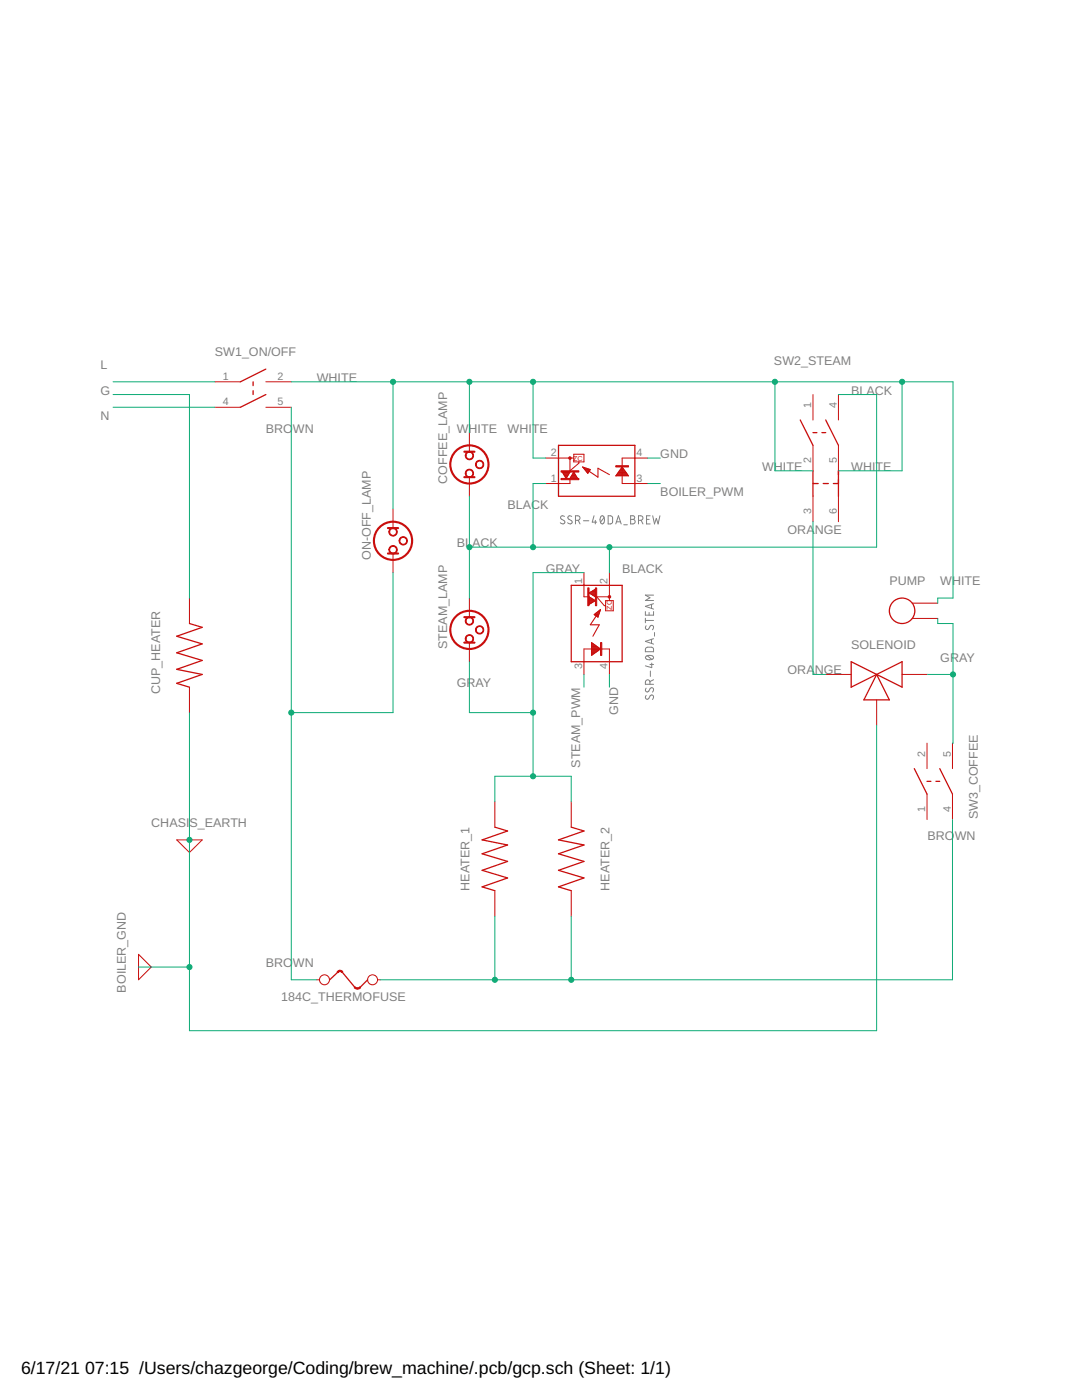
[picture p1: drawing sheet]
<svg xmlns="http://www.w3.org/2000/svg" width="216mm" height="279mm" viewBox="0 0 216 279" stroke-linecap="round" stroke-linejoin="round" font-family="sans-serif">
<g fill="none" stroke="#808080" stroke-width=".2">
<path d="M112.6 103.1l-.5-.1-.3 .3 .1 .2 .8 .6a.47 .47 0 0 1-.3 .5 .47 .47 0 0 1-.6-.3M114.1 103.1l-.2-.1a.37 .37 0 0 0-.5 .1 .37 .37 0 0 0 .1 .5l.7 .5a.47 .47 0 0 1-.4 .5 .47 .47 0 0 1-.5-.3M114.8 103.8h.5a.46 .46 0 0 0 .4-.4 .46 .46 0 0 0-.4-.5h-.5v1.7M115.4 103.8l.3 .8M116.4 103.9h1.1M118.5 102.9l-.3 1.3h.9M118.8 103.8v.8M119.9 103l.3-.1a.97 .97 0 0 1 0 1.7 1.02 1.02 0 0 1-.3-1.6zM120.5 103.3l-.7 .9M121.3 102.9l.7 .1 .2 .2v1.1l-.2 .2-.7 .1zM122.9 104.6l.5-1.7 .6 1.7M123 104.1h.8"/>
<path d="M124.5 104.7h.7M125.8 102.9h.5a.36 .36 0 0 1 .4 .4 .36 .36 0 0 1-.4 .4 .46 .46 0 0 1 .4 .4 .46 .46 0 0 1-.4 .5h-.5zM125.8 103.7h.5M127.4 103.8h.4a.46 .46 0 0 0 .5-.4 .46 .46 0 0 0-.5-.5h-.4v1.7M127.9 103.8l.4 .8M129 103.7h.5M129.7 102.9h-.7v1.7h.7M130.2 102.9l.4 1.7 .4-1.1 .3 1.1 .4-1.7M130.4 118.8h-1.6l.9 .5-.9 .5h1.6M128.8 122v.8h1.6v-.8M128.8 123.4v.9M128.8 123.8h1.6"/>
<path d="M128.9 131a1 1 0 0 1 1.5 .2 .97 .97 0 0 1-1.6 0zM128.9 138.8a.41 .41 0 0 0-.1 .6 .41 .41 0 0 0 .6 .1l.3-.6a.44 .44 0 0 1 .7 0 .44 .44 0 0 1-.2 .7M128.9 137.3a.41 .41 0 0 0-.1 .6 .41 .41 0 0 0 .6 .1l.3-.6a.44 .44 0 0 1 .7 .1 .44 .44 0 0 1-.2 .6M128.9 129.3l.3-.1h.9l.3 .2v.7h-1.6zM128.9 124.9a.41 .41 0 0 0-.1 .6 .41 .41 0 0 0 .6 .1l.3-.6a.44 .44 0 0 1 .7 0 .44 .44 0 0 1-.2 .7M129.2 130.9l.8 .7M129.5 122.2v.6M129.7 136.6v-.5a.46 .46 0 0 0-.5-.4 .46 .46 0 0 0-.4 .4v.5h1.6M129.7 132.6h.7M129.8 133.9v1.1M130 120.6v.8M130 127.6v.8"/>
<path d="M130 132.3v.9l-1.2-.3M130.4 135.7l-.7 .3M130.4 127.5l-1.6 .5 1.6 .5M130.4 120.5l-1.6 .5 1.6 .6M130.6 126.2v.8"/>
</g>
<g fill="none" stroke="#c90d0c" stroke-width=".2">
<path d="M42.9 76.2h5.1M53 76.2h5.1M162.2 78.7v5.1M167.3 78.7v5.1M42.9 81.3h5.1M53 81.3h5.1M93.7 86.3v3.8M93.7 95.2v3.8M108.9 91.4h5.6M112.2 94.2h1.5l-.7 1.3zM112.2 94.3h1.5M112.3 94.4h1.3"/>
<path d="M112.4 94.5h1.1M112.5 94.7h1M112.5 94.8h.9M112.6 94.9h.7M112.7 95h.5M112.8 95.1h.4M112.8 95.2h.3M112.9 95.4h.1M113.7 95.7v.8h-4.8M113.7 91.4v2.6l1.8-1.6v-.2M113.8 95.4h1.4M113.9 95.2h1.2"/>
<path d="M113.9 95.1h1.1M114 95h1M114.1 94.9h.8M114.2 94.8h.6M114.2 94.7h.5M114.3 94.5h.4M114.4 94.4h.2M114.4 94.3h.1M114.5 90.7h2v1.5h-2zM114.5 94.2l.8 1.3h-1.6zM116.3 93.2l1.5 .5-.5 .8zM116.3 93.2h.1"/>
<path d="M116.4 93.3h.2M116.5 93.5h.5M116.6 93.6h.8M116.6 93.7h1.1M116.8 93.8h.9M116.8 93.9h.8M116.9 94h.7M117.1 94.2h.4M117.1 94.3h.3M117.2 94.4h.1M122.9 94.9h2.4M123 94.8h2.3"/>
<path d="M123.1 94.7h2.1M123.2 94.5h1.9M123.3 94.4h1.7M123.4 94.3h1.5M123.4 94.2h1.4M123.5 94h1.2M123.6 93.9h1.1M123.7 93.8h.9M123.8 93.7h.7M123.9 93.6h.5M124 93.5h.3M124.1 93.3h.1"/>
<path d="M124.1 93.2l1.3 1.8h-2.5zM124.1 93.2h.1M129.2 91.4h-5.1v5.1h5.1M162.2 88.9v5.1M162.2 99v5.1M167.3 88.9v5.1M167.3 99v5.1M37.8 119.4v5M78.4 101.6v3.8M78.4 110.5v3.8M93.7 119.4v3.8M116.5 114.3v4.8h.8"/>
<path d="M117.5 119.1h.1M117.5 119.9h1.3M117.5 118.3l1.3-.7v1.5zM117.5 119.1l1.3 .8M117.5 119.1v1.5l1.3-.7M117.5 120h1.1M117.5 119.7h1.1M117.5 119.6h.9M117.5 119.5h.7M117.5 119.4h.5M117.5 119.3h.3M117.6 118.3h1.2"/>
<path d="M117.7 118.4h1.1M117.8 118.2h1M117.9 118.5h.9M118 118h.8M118.1 118.7h.7M118.2 117.9h.6M118.3 118.8h.5M118.4 117.8h.4M118.5 118.9h.3M118.6 117.7h.2M118.7 119h.1M120.8 119.9h1.6v2h-1.6z"/>
<path d="M121.6 114.3v5.6M121.6 119.1h-2.5l1.5 1.8h.2M37.8 137.1v5.1M93.7 128.2v3.9M116.5 134.6v-5.1h5.1v5.1M117.5 120.4h.5M117.5 120.6h.1M117.5 120.5h.3M117.5 120.2h.7M117.5 120.1h.9M118 128.2l1.8 1.3-1.8 1.3zM118 130.7h.2"/>
<path d="M118 130.6h.3M118 130.5h.5M118 130.4h.7M118 130.2h.8M118 130.1h1M118 130h1.1M118 129.9h1.3M118 129.8h1.5M118 129.6h1.7M118 129.4h1.7M118 129.3h1.5M118 129.2h1.3"/>
<path d="M118 129h1.1M118 128.9h1M118 128.8h.8M118 128.7h.6M118 128.5h.5M118 128.4h.3M118 128.3h.1M118.6 122.7l1.2-1.1-.5 1.6zM118.6 122.6h.9M118.7 122.8h.7M118.7 122.5h.8M118.9 122.9h.5"/>
<path d="M118.9 122.4h.7M119 122.3h.6M119.1 123h.3M119.2 122.2h.5M119.2 123.1h.1M119.3 122h.4M119.5 121.9h.2M119.6 121.8h.2M119.8 121.7h.1M164.8 134.6h5M174.9 139.7v5.1M180 134.6h5.1"/>
<path d="M182 123.4h5.1M182 120.4h5.1M98.7 160v5.1M114 160v5.1M185 148.3v5.1M185 158.5v5.1M190.1 148.3v5.1M190.1 158.5v5.1M35.3 167.6h5l-2.5 2.5zM98.7 177.8v5M114 177.8v5M27.6 190.5l2.6 2.5-2.6 2.5z"/>
<path d="M63.2 195.5h.6M75.3 195.5h.6"/>
<circle cx="64.7" cy="195.5" r=".99"/>
<circle cx="74.3" cy="195.5" r=".99"/>
</g>
<g fill="none" stroke="#c90d0c" stroke-width=".42">
<path d="M92.6 95.2h2.1M92.6 90.1h2.1M77.4 110.5h2M77.4 105.4h2M92.6 128.2h2.1M92.6 123.2h2.1"/>
<circle cx="93.7" cy="92.7" r="3.8"/>
<circle cx="78.4" cy="107.9" r="3.8"/>
<circle cx="93.7" cy="125.7" r="3.8"/>
</g>
<g fill="#c90d0c" stroke="#c90d0c" stroke-width=".2">
<path d="M77.8 109.2a.84 .84 0 0 1 1.3 0 .84 .84 0 0 1-.4 1.3 .84 .84 0 0 1-1.1-.8h.1a.68 .68 0 0 1 1-.6 .68 .68 0 0 1 .2 1.1 .68 .68 0 0 1-1.1-.3l-.1-.2h-.1z" fill-rule="evenodd"/>
<path d="M77.8 105.6a.84 .84 0 0 1 1.3 .1 .84 .84 0 0 1-.4 1.3 .84 .84 0 0 1-1.1-.8h.1a.68 .68 0 0 1 1-.7 .68 .68 0 0 1 .2 1.1 .68 .68 0 0 1-1.1-.2l-.1-.2h-.1z" fill-rule="evenodd"/>
<path d="M79.8 107.4a.83 .83 0 0 1 1.3 0 .83 .83 0 0 1-.4 1.3 .83 .83 0 0 1-1.1-.8h.2a.68 .68 0 0 1 .9-.6 .68 .68 0 0 1 .2 1.1 .68 .68 0 0 1-1.1-.2v-.3h-.2z" fill-rule="evenodd"/>
<path d="M93 94a.83 .83 0 0 1 1.3 0 .83 .83 0 0 1-.4 1.3 .83 .83 0 0 1-1.1-.8h.2a.68 .68 0 0 1 .9-.7 .68 .68 0 0 1 .2 1.2 .68 .68 0 0 1-1.1-.3v-.2h-.2z" fill-rule="evenodd"/>
<path d="M93 90.4a.83 .83 0 0 1 1.3 0 .83 .83 0 0 1-.4 1.3 .83 .83 0 0 1-1.1-.8h.2a.68 .68 0 0 1 .9-.6 .68 .68 0 0 1 .2 1.1 .68 .68 0 0 1-1.1-.3v-.2h-.2z" fill-rule="evenodd"/>
<path d="M95 92.2a.83 .83 0 0 1 1.4 0 .83 .83 0 0 1-.4 1.3 .83 .83 0 0 1-1.1-.8h.1a.68 .68 0 0 1 1-.6 .68 .68 0 0 1 .2 1.1 .68 .68 0 0 1-1.1-.3l-.1-.2h-.1z" fill-rule="evenodd"/>
<path d="M71.3 197.1l.5-.2 .2 .2-.6 .3z" fill-rule="evenodd"/>
<path d="M70.9 196.9l.4 .2v.3l-.5-.2-.1-.1z" fill-rule="evenodd"/>
<path d="M67.3 193.9l.5-.3v.3l-.3 .2z" fill-rule="evenodd"/>
<path d="M67.8 193.6l.6 .4-.2 .1-.4-.2z" fill-rule="evenodd"/>
<path d="M93 127a.83 .83 0 0 1 1.3 0 .83 .83 0 0 1-.4 1.3 .83 .83 0 0 1-1.1-.8h.2a.68 .68 0 0 1 .9-.6 .68 .68 0 0 1 .2 1.1 .68 .68 0 0 1-1.1-.3v-.2h-.2z" fill-rule="evenodd"/>
<path d="M93 123.4a.83 .83 0 0 1 1.3 0 .83 .83 0 0 1-.4 1.3 .83 .83 0 0 1-1.1-.8h.2a.68 .68 0 0 1 .9-.6 .68 .68 0 0 1 .2 1.1 .68 .68 0 0 1-1.1-.2v-.3h-.2z" fill-rule="evenodd"/>
<path d="M95 125.2a.83 .83 0 0 1 1.4 0 .83 .83 0 0 1-.4 1.3 .83 .83 0 0 1-1.1-.8h.1a.68 .68 0 0 1 1-.6 .68 .68 0 0 1 .2 1.1 .68 .68 0 0 1-1.1-.3l-.1-.2h-.1z" fill-rule="evenodd"/>
<circle cx="113.7" cy="91.4" r=".25"/>
<circle cx="121.6" cy="119.1" r=".25"/>
</g>
<g fill="none" stroke="#c90d0c" stroke-width=".25">
<path d="M50.5 76.2v.8M50.5 78v.7M53 73.7l-5 2.5M53 78.7l-5 2.6M111.4 88.9h15.3v10.1h-15.3zM159.7 83.8l2.5 5.1M162.2 86.3h.8M162.2 94v5M162.2 96.5h1.1M164 86.3h.8M164.3 96.5h1M164.8 83.8l2.5 5.1"/>
<path d="M166.3 96.5h1M167.3 94v5M114 116.8h10.1v15.3h-10.1zM37.8 124.4l2.5 .8-5 1.8 5 1.5-5 1.8 5 1.5-5 1.8 5 1-5 1.8 2.5 .7M169.8 132.1l10.2 5v-5l-10.2 5zM174.9 134.6l2.6 5.1h-5.1zM182.4 153.4l2.6 5.1M185 155.9h.8M186.8 155.9h.7M187.5 153.4l2.6 5.1M98.7 165.1l2.6 .7-5.1 1.8 5.1 1-5.1 1.8 5.1 1.5-5.1 1.8 5.1 1.5-5.1 1.8 2.5 .8M114 165.1l2.5 .7-5.1 1.8 5.1 1-5.1 1.8 5.1 1.5-5.1 1.8 5.1 1.5-5.1 1.8 2.6 .8"/>
<path d="M67.4 194l-1.6 1.5M68.3 194l2.5 3.1M73.4 195.5l-1.6 1.6"/>
<circle cx="180" cy="121.9" r="2.54"/>
</g>
<path d="M117.4 94l1.9 1.2v-1.7l2.3 1.2M119.1 122.8l-1.3 1.9h1.8l-1.3 2.3" fill="none" stroke="#c90d0c" stroke-width=".21"/>
<g fill="#c90d0c" stroke="#c90d0c" stroke-width=".2">
<path d="M122.9 92.9h2.5v.3h-2.5z"/>
<path d="M112 95.5h3.5v.2h-3.5z"/>
<path d="M112 94h3.5v.2h-3.5z"/>
<path d="M119.8 128.2h.3v2.6h-.3z"/>
<path d="M117.3 117.3h.2v3.6h-.2z"/>
<path d="M118.8 117.3h.3v3.6h-.3z"/>
</g>
<g fill="none" stroke="#0dab76" stroke-width=".2">
<path d="M22.6 76.2h20.3M22.6 78.7h15.2v40.7M58.1 76.2h132.1v43.2h-3.1v1M78.4 76.2v25.4M93.7 76.2v10.1M106.4 76.2v15.2h2.5M154.6 76.2v17.8h7.6M167.3 78.7h7.6v30.5h-81.2M180 76.2v17.8h-12.7M22.6 81.3h20.3M58.1 81.3v114.2h5.1M93.7 99v20.4"/>
<path d="M108.9 96.5h-2.5v12.7M129.2 91.4h2.6M129.2 96.5h2.6M78.4 114.3v27.9h-20.3M116.5 114.3h-10.1v40.6M121.6 109.2v5.1M162.2 104.1v30.5h2.6M93.7 132.1v10.1h12.7M116.5 134.6v2.5M121.6 134.6v2.5M185.1 134.6h5.1M187.1 123.4v1h3.1v23.9h-.1"/>
<path d="M37.8 142.2v63.5h137.1v-60.9M98.7 160v-5.1h15.3v5.1M190.1 163.6v31.9h-114.2M27.6 193h10.2M98.7 182.8v12.7M114 182.8v12.7"/>
</g>
<g fill="#0dab76" stroke="#0dab76" stroke-width=".2">
<circle cx="58.1" cy="142.2" r=".51"/>
<circle cx="98.7" cy="195.5" r=".51"/>
<circle cx="114" cy="195.5" r=".51"/>
<circle cx="37.8" cy="193" r=".51"/>
<circle cx="37.8" cy="167.6" r=".51"/>
<circle cx="190.2" cy="134.6" r=".51"/>
<circle cx="106.4" cy="154.9" r=".51"/>
<circle cx="106.4" cy="142.2" r=".51"/>
<circle cx="93.7" cy="109.2" r=".51"/>
<circle cx="106.4" cy="109.2" r=".51"/>
<circle cx="121.6" cy="109.2" r=".51"/>
<circle cx="78.4" cy="76.2" r=".51"/>
<circle cx="93.7" cy="76.2" r=".51"/>
<circle cx="106.4" cy="76.2" r=".51"/>
<circle cx="180" cy="76.2" r=".51"/>
<circle cx="154.6" cy="76.2" r=".51"/>
</g>
<g font-size="3.5">
<text x="4.2" y="274.2">6/17/21</text>
<text x="17" y="274.2">07:15 /Users/chazgeorge/Coding/brew_machine/.pcb/gcp.sch (Sheet: 1/1)</text>
</g>
<g font-size="2.5" fill="#808080">
<text x="42.9" y="71.1">SW1_ON/OFF</text>
<text x="20" y="73.7">L</text>
<text x="63.2" y="76.2">WHITE</text>
<text x="154.4" y="72.9">SW2_STEAM</text>
<text x="20" y="83.8">N</text>
<text x="20" y="78.7">G</text>
<text x="169.8" y="78.7">BLACK</text>
<text x="53" y="86.3">BRO</text>
<text x="58.5" y="86.3">WN</text>
<text x="91.1" y="86.3">WHITE</text>
<text x="101.3" y="86.3">WHITE</text>
<text x="131.8" y="91.4">GND</text>
<text x="152.1" y="94">WHITE</text>
<text x="169.8" y="94">WHITE</text>
<text x="89.2" y="96.5" transform="rotate(-90 89.2 96.5)">COFFEE_LAMP</text>
<text x="101.3" y="101.6">BLACK</text>
<text x="131.8" y="99">BOILER_PWM</text>
<text x="157.2" y="106.7">ORA</text>
<text x="162.6" y="106.7">NGE</text>
<text x="74" y="111.7" transform="rotate(-90 74 111.7)">ON-OFF_LAMP</text>
<text x="91.1" y="109.2">BL</text>
<text x="94.2" y="109.2">ACK</text>
<text x="108.9" y="114.3">GRAY</text>
<text x="124.1" y="114.3">BLACK</text>
<text x="177.5" y="116.8">PUMP</text>
<text x="187.6" y="116.8">WHITE</text>
<text x="89.2" y="129.5" transform="rotate(-90 89.2 129.5)">STEAM_LAMP</text>
<text x="169.8" y="129.5">SOLENOID</text>
<text x="91.1" y="137.1">GRAY</text>
<text x="157.2" y="134.6">ORA</text>
<text x="162.6" y="134.6">NGE</text>
<text x="187.6" y="132.1">GRAY</text>
<text x="32" y="138.5" transform="rotate(-90 32 138.5)">CUP_HEATER</text>
<text x="123.4" y="142.7" transform="rotate(-90 123.4 142.7)">GND</text>
<text x="115.8" y="153.2" transform="rotate(-90 115.8 153.2)">STEAM_PWM</text>
<text x="30.2" y="165.1">CHASI</text>
<text x="37.8" y="165.1">S_EARTH</text>
<text x="185.1" y="167.6">BRO</text>
<text x="190.5" y="167.6">WN</text>
<text x="195.1" y="163.5" transform="rotate(-90 195.1 163.5)">SW3_COFFEE</text>
<text x="93.7" y="177.8" transform="rotate(-90 93.7 177.8)">HEATER_1</text>
<text x="121.6" y="177.8" transform="rotate(-90 121.6 177.8)">HEATER_2</text>
<text x="53" y="193">BRO</text>
<text x="58.5" y="193">WN</text>
<text x="25.1" y="198.1" transform="rotate(-90 25.1 198.1)">BOILER_GND</text>
<text x="56.1" y="199.9">184C_THERMOFUSE</text>
</g>
<g font-size="2.1" fill="#808080">
<text x="44.4" y="75.8">1</text>
<text x="55.4" y="75.8">2</text>
<text x="44.4" y="80.9">4</text>
<text x="55.4" y="80.9">5</text>
<text x="161.9" y="81.5" transform="rotate(-90 161.9 81.5)">1</text>
<text x="167" y="81.5" transform="rotate(-90 167 81.5)">4</text>
<text x="109.9" y="91.1">2</text>
<text x="127" y="91.1">4</text>
<text x="161.9" y="92.4" transform="rotate(-90 161.9 92.4)">2</text>
<text x="167" y="92.4" transform="rotate(-90 167 92.4)">5</text>
<text x="109.9" y="96.2">1</text>
<text x="127" y="96.2">3</text>
<text x="161.9" y="102.6" transform="rotate(-90 161.9 102.6)">3</text>
<text x="167" y="102.6" transform="rotate(-90 167 102.6)">6</text>
<text x="116.2" y="116.5" transform="rotate(-90 116.2 116.5)">1</text>
<text x="121.2" y="116.5" transform="rotate(-90 121.2 116.5)">2</text>
<text x="116.2" y="133.6" transform="rotate(-90 116.2 133.6)">3</text>
<text x="121.2" y="133.6" transform="rotate(-90 121.2 133.6)">4</text>
<text x="184.6" y="151.1" transform="rotate(-90 184.6 151.1)">2</text>
<text x="189.7" y="151.1" transform="rotate(-90 189.7 151.1)">5</text>
<text x="184.6" y="162" transform="rotate(-90 184.6 162)">1</text>
<text x="189.7" y="162" transform="rotate(-90 189.7 162)">4</text>
</g>
<g font-size="1.4" fill="#c90d0c">
<text x="114.4" y="91.9">ZC</text>
<text x="122.1" y="121.6" transform="rotate(-90 122.1 121.6)">ZC</text>
</g>
</svg>
